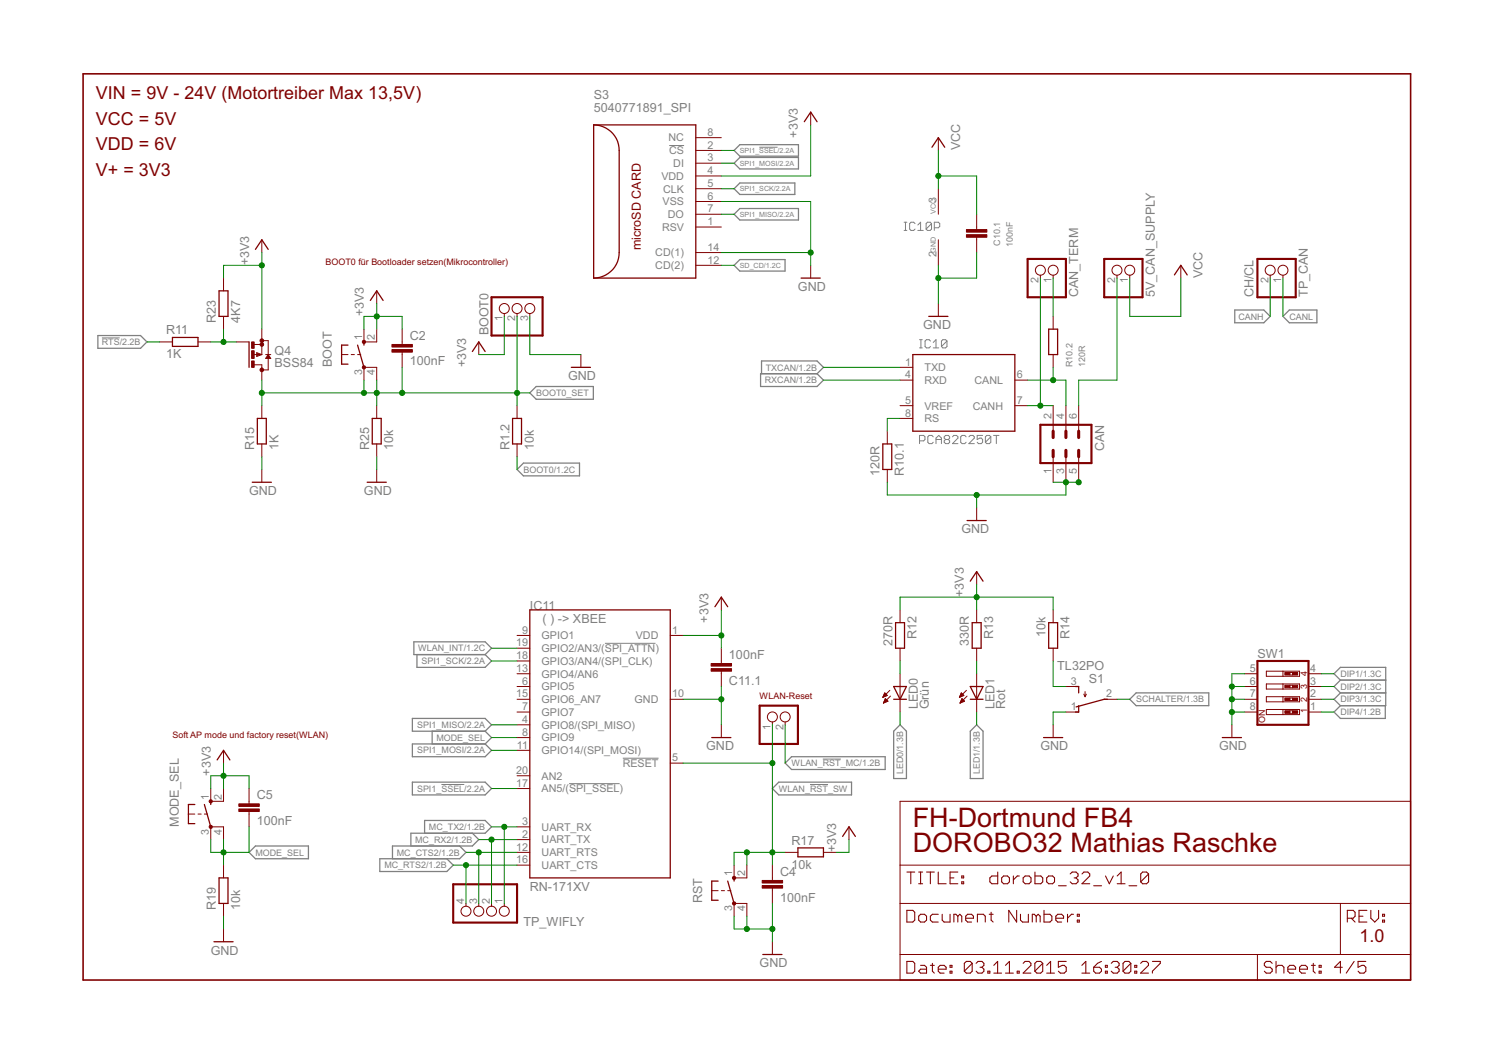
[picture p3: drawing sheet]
<svg xmlns="http://www.w3.org/2000/svg" width="297mm" height="210mm" viewBox="0 0 297 210" stroke-linecap="round" stroke-linejoin="round" font-family="sans-serif">
<g fill="none" stroke="#808080" stroke-width=".2">
<path d="M133.1 29h3M151.1 29.3h3.6M179.9 45.8h.5M179.9 44.2h.5M180.1 44.2v1.6M182.1 44.5l-.3-.3h-.5l-.3 .3v1.1l.3 .2h.5l.3-.2M182.6 45.8h1.1M182.6 44.8l.6-.6v1.6M185.3 44.5v1.1l-.2 .2h-.6l-.2-.2M185.3 44.5l-.2-.3h-.6l-.2 .3v1.1M185.3 44.5l-1 1.1M185.9 45.3h.8l.3-.3v-.5l-.3-.3h-.8v1.6"/>
<path d="M20.3 67.2h3.5M182.9 69.2h.6M182.9 67.6h.6M183.2 67.6v1.6M185.1 67.9l-.3-.3h-.5l-.3 .3v1l.3 .3h.5l.3-.3M185.7 69.2h1.1M185.7 68.1l.5-.5v1.6M188.4 67.9v1l-.3 .3h-.5l-.3-.3M188.4 67.9l-.3-.3h-.5l-.3 .3v1M188.4 67.9l-1.1 1M182.9 87.7h.9l.2-.3v-.5l-.2-.3h-.9v1.7M185.7 86.9l-.3-.3h-.6l-.2 .3v1.1l.2 .3h.6l.3-.3"/>
<path d="M186.2 88.3v-1.1l.6-.6 .5 .6v1.1M186.2 87.4h1.1M188.1 87.4l-.2-.2v-.3l.2-.3h.6l.2 .3v.3l-.2 .2M188.1 87.4l-.2 .3v.3l.2 .3h.6l.2-.3v-.3l-.2-.3M188.1 87.4h.6M189.5 86.9l.3-.3h.5l.3 .3v.3l-1.1 1.1h1.1M192.2 86.9l-.3-.3h-.5l-.3 .3v1.1l.3 .3h.5l.3-.3M192.8 86.9l.2-.3h.6l.2 .3v.3l-1 1.1h1M195.5 86.6h-1.1v.8l.5-.2h.3l.3 .2v.6l-.3 .3h-.5l-.3-.3M197.1 86.9l-.3-.3h-.5l-.3 .3v1.1M197.1 86.9v1.1l-.3 .3h-.5l-.3-.3M197.1 86.9l-1.1 1.1"/>
<path d="M197.7 86.6h1.1M198.2 86.6v1.7M120.4 128h10M87.8 156.1h4.6M113.2 155.9h10.1M123.9 150.9h7.1M161.2 156.1h3.5M163.7 151h3.6"/>
</g>
<g fill="none" stroke="#808080" stroke-width=".25">
<path d="M146 29.9l1.2-1.1h11.7v2.3h-11.7zM146 32.5l1.2-1.2h11.7v2.3h-11.7zM146 37.5l1.2-1.1h10.9v2.3h-10.9zM146 52.8l1.2-1.2h9v2.3h-9zM146 42.6l1.2-1.1h11.7v2.3h-11.7zM19.5 66.8h8.5l1.2 1.2-1.2 1.3h-8.5zM106.7 76.9h11.3v2.5h-11.3l-1.3-1.2zM151.3 74.4h11.3l1.2 1.2-1.2 1.3h-11.3zM151.5 74.4v-2.6h11.1l1.2 1.3-1.2 1.3M245.7 61.7h5.7l1.3 1.2-1.3 1.3h-5.7zM255.2 62.9l1.3-1.2h5.5v2.5h-5.5zM102.9 93.4l1.2-1.3h11.2v2.6h-11.2z"/>
<path d="M82.3 127.7h14.2l1.3 1.3-1.3 1.2h-14.2zM83 130.2v2.6h13.5l1.3-1.3-1.3-1.3M226 137.9h14.5v2.5h-14.5l-1.2-1.3zM266.7 135.3l-1.3 1.3 1.3 1.3M266.7 135.3h9M266.7 137.9h9M266.7 135.3l-1.3-1.3 1.3-1.2h9v7.6h-9M266.7 137.9l-1.3 1.2 1.3 1.3M82 142.9h14.5l1.3 1.3-1.3 1.3h-14.5zM82 148h14.5l1.3 1.3-1.3 1.3h-14.5zM82 155.6h14.5l1.3 1.3-1.3 1.3h-14.5zM86 145.5v2.5"/>
<path d="M96.5 145.5l1.3 1.2-1.3 1.3M153.7 156.9l1.2-1.3h14.5v2.6h-14.5zM157.5 150.6h18.6v2.5h-18.6l-1.3-1.3zM179.1 144.2l1.2 1.3v9.4h-2.5v-9.4zM193 145.5l1.3-1.3 1.3 1.3v9.4h-2.6zM266.7 140.4l-1.3 1.3 1.3 1.2h8.9v-2.5M50.8 168.3h10.6v2.6h-10.6l-1.2-1.3zM84.5 165.8v-2.6h12l1.3 1.3-1.3 1.3h-14.8v2.5M91.4 168.3l1.3 1.3-1.3 1.3h-15.8v2.5h13.3l1.3-1.3-1.3-1.2M94 165.8l1.2 1.2-1.2 1.3h-15.9v2.6"/>
</g>
<path d="M16.5 14.7h264.1v180.3h-264.1z" fill="none" stroke="#800000" stroke-width=".32"/>
<g fill="none" stroke="#800000" stroke-width=".2">
<path d="M138.4 27.4h5.1M138.4 29.9h5.1M138.4 32.5h5.1M138.4 35h5.1M138.4 37.5h5.1M161.3 22.3v2.5M186.7 27.4v2.5M186.7 37.5v5.1M44.5 55.3v2.6M52.1 47.7v2.5M75 57.9v2.5M138.4 40.1h5.1"/>
<path d="M138.4 42.6h5.1M138.4 45.2h5.1M138.4 50.2h5.1M138.4 52.8h5.1M161.3 52.8v2.5M186.7 47.7v5.1M194.3 42.6v3.1M194.3 47.2v3M207 54.8v.5M209.5 54.8v.5M222.2 54.8v.5M224.8 54.8v.5"/>
<path d="M234.9 52.8v2.5M252.7 54.8v.5M255.2 54.8v.5M31.8 68h2.5M39.4 68h2.5M44.5 62.9v2.6M47 68h2.6M50.6 72.6h1.5v3M50.6 70.5h1.5M50.6 68.5h1.5M51.1 70.2l1 .3-1 .4zM52.1 65.5v5"/>
<path d="M52.1 67.8h1.3v5.8h-1.3M52.9 70.5h1M53.4 70.5l.5 .8h-1zM68 70.5h1.2M69.9 70.5h.6M71.1 70.5h.7M72.4 75.6v-2.5h2.6v2.5M72.4 65.5v2.5h2.6v-2.5M80 65.5v3M80 70v3.1M95.2 68v2.5M100.3 62.4v.5"/>
<path d="M102.9 62.4v.5M105.4 62.4v.5M115.6 70.5v2.6M179.1 75.6h2.5M179.1 73.1h2.5M186.7 60.4v2.5M201.9 75.6h2.5M209.5 62.9v2.6M209.5 70.5v2.6M52.1 80.7v2.5M52.1 88.3v2.6M52.1 93.4v2.5"/>
<path d="M75 80.7v2.5M75 88.3v2.6M75 93.4v2.5M102.9 80.7v2.5M102.9 88.3v2.6M176.5 85.8v2.5M176.5 93.4v2.5M179.1 80.7h2.5M179.1 83.2h2.5M201.9 80.7h2.5M209.5 80.7v5.1M209.5 90.9v5"/>
<path d="M212.1 80.7v5.1M212.1 90.9v5M214.6 80.7v5.1M214.6 90.9v5M143.5 118.8v2.5M194.3 101v2.6M194.3 113.7v2.6M102.9 134h2.5M102.9 136.6h2.5M102.9 139.1h2.5M102.9 126.4h2.5M102.9 131.5h2.5"/>
<path d="M102.9 129h2.5M133.3 139.1h2.6M133.3 126.4h2.6M143.5 129v3M143.5 133.5v3.1M175.7 138.7h.1M175.7 138.5h.4M175.8 138.4h.6M175.8 139.9h.1M175.8 139.7h.3M175.8 138.3h.7M175.9 139.6h.5"/>
<path d="M175.9 138.2h.4M175.9 139.5h.7M175.9 138h.3M176 139.4h.5M176 137.9h.1M176 137.9l.5 .5-.9 .3zM176 139.3h.4M176.1 139.1h.2M176.1 139h.1M176.1 139l-.3 .9M176.1 139l.6 .5-.9 .4M177 137.4l-1.4 1.3"/>
<path d="M177.2 138.5l-1.4 1.4M179.1 121.3v2.6M179.1 129v2.5M179.1 134v7.7M190.9 138.7h.2M191 138.5h.3M191 138.4h.6M191 139.9h.1M191.1 139.7h.2M191.1 138.3h.6M191.1 139.6h.5M191.1 138.2h.5"/>
<path d="M191.2 138h.3M191.2 139.5h.7M191.2 139.4h.6M191.2 137.9h.1M191.3 139.3h.3M191.3 137.9l.5 .5-.9 .3zM191.3 139.1h.2M191.4 139h.1M191.4 139l-.4 .9M191.4 139l.5 .5M191.9 139.5l-.9 .4M192.3 137.4l-1.4 1.3"/>
<path d="M192.4 138.5l-1.4 1.4M194.3 121.3v2.6M194.3 129v2.5M194.3 134v7.7M209.5 121.3v2.6M209.5 129v2.5M212.1 136.6h2.5M215.6 138.1l.3 .5M215.9 137.6v1M216.1 138.1l-.2 .5M219.7 139.1h2.5M247.6 134h2.6"/>
<path d="M247.6 136.6h2.6M247.6 139.1h2.6M251.9 133.5h6.7v1.1h-6.7zM251.9 136.1h6.7v1h-6.7zM251.9 138.6h6.7v1h-6.7zM255.2 133.5v1.1M255.2 136.1v1M255.2 138.6v1M256.6 133.8h.6M256.6 134.3h.6M256.6 136.3h.6M256.6 136.8h.6"/>
<path d="M256.6 138.9h.6M256.6 139.4h.6M260.3 134h2.6M260.3 136.6h2.6M260.3 139.1h2.6M41.9 156.9v2.5h2.6v-2.5M44.5 149.3v2.5M49.6 156.9v3M102.9 141.7h2.5M102.9 144.2h2.5M102.9 146.7h2.5M102.9 149.3h2.5"/>
<path d="M102.9 156.9h2.5M102.9 154.3h2.5M133.3 151.8h2.6M143.5 144.2v2.5M153.7 143.6v.6M156.2 143.6v.6M179.1 159.4h101.5v35.6h-101.5zM209.5 144.2v2.5M212.1 141.7h2.5M245.1 144.2v2.5M247.6 141.7h2.6M251.9 141.2h6.7v1h-6.7z"/>
<path d="M255.2 141.2v1M256.6 141.4h.6M256.6 141.9h.6M260.3 141.7h2.6M37.5 162h1.3M39.4 162h.6M40.7 162h.6M41.9 167v-2.5h2.6v2.5M44.5 172.1v2.6M44.5 179.7v2.6M49.6 161.5v3M92.7 179.7v.6"/>
<path d="M95.2 179.7v.6M97.8 179.7v.6M100.3 179.7v.6M102.9 172.1h2.5M102.9 164.5h2.5M102.9 167h2.5M102.9 169.6h2.5M141.6 177.2h1.3M143.5 177.2h.6M144.8 177.2h.6M146 172.1v2.6h2.6v-2.6M153.7 172.1v3.1"/>
<path d="M153.7 176.7v3M156.2 169.6h2.5M163.8 169.6h2.6M168.9 164.5v2.5M179.1 179.7h101.5M179.1 172.1h101.5M266.7 179.7v10.2M44.5 184.8v2.6M146 182.3v-2.6h2.6v2.6M153.7 187.4v2.5M179.1 189.9h101.5M250.2 189.9v5.1"/>
<circle cx="207" cy="53.8" r=".99"/>
<circle cx="209.5" cy="53.8" r=".99"/>
<circle cx="222.2" cy="53.8" r=".99"/>
<circle cx="224.8" cy="53.8" r=".99"/>
<circle cx="252.7" cy="53.8" r=".99"/>
<circle cx="255.2" cy="53.8" r=".99"/>
<circle cx="100.3" cy="61.4" r=".99"/>
<circle cx="102.9" cy="61.4" r=".99"/>
<circle cx="105.4" cy="61.4" r=".99"/>
<circle cx="153.7" cy="142.6" r=".99"/>
<circle cx="156.2" cy="142.6" r=".99"/>
<circle cx="92.7" cy="181.3" r=".99"/>
<circle cx="95.2" cy="181.3" r=".99"/>
<circle cx="97.8" cy="181.3" r=".99"/>
<circle cx="100.3" cy="181.3" r=".99"/>
</g>
<g fill="none" stroke="#800000" stroke-width=".21">
<path d="M180.4 173.5h1.6M181.2 173.5v2.3M182.8 173.5h.8M182.8 175.8h.8M183.2 173.5v2.3M184.3 173.5h1.6M185.1 173.5v2.3M186.7 173.5v2.3h1.5M189 174.7h.8M190.6 173.5h-1.6v2.3h1.6M191.3 175.5h.4v.3h-.4zM191.3 174.3h.4v.4h-.4z"/>
<path d="M198.5 173.5v2.3h-1.2l-.4-.3v-.8l.4-.4h1.2M199.3 174.7l.4-.4h.7l.4 .4v.8l-.4 .3h-.7l-.4-.3zM201.6 174.3v1.5M202.8 174.3h-.4l-.8 .8M203.6 174.7l.4-.4h.7l.4 .4v.8l-.4 .3h-.7l-.4-.3zM205.9 173.5v2.3h1.2l.4-.3v-.8l-.4-.4h-1.2M208.2 174.7l.4-.4h.8l.4 .4v.8l-.4 .3h-.8l-.4-.3zM210.6 176.2h1.5M212.9 173.9l.4-.4h.8l.4 .4v.4l-.4 .4M213.7 174.7h.4M214.1 174.7l.4 .4v.4l-.4 .3h-.8l-.4-.3M215.3 173.9l.3-.4h.8l.4 .4v.4l-1.5 1.5h1.5"/>
<path d="M217.6 176.2h1.6M219.9 174.3l.8 1.5 .8-1.5M222.3 175.8h1.5M222.3 174.3l.8-.8v2.3M224.6 176.2h1.6M228.5 173.9v1.6l-.4 .3h-.8l-.4-.3M228.5 173.9l-.4-.4h-.8l-.4 .4v1.6M228.5 173.9l-1.6 1.6M180.4 181.1h1.2l.4 .4v1.6l-.4 .4h-1.2zM180.4 191.3h1.2l.4 .4v1.5l-.4 .4h-1.2zM182.8 182.3l.4-.4h.7l.4 .4v.8l-.4 .4h-.7l-.4-.4zM183.2 192.1h.7l.4 .3v1.2h-1.1l-.4-.4 .4-.4h1.1"/>
<path d="M185.1 192.1h.8M185.5 191.7v1.5l.4 .4M186.7 192.8h1.5v-.4l-.4-.3h-.8l-.3 .3v.8l.3 .4h.8M186.7 181.9h-1.2l-.4 .4v.8l.4 .4h1.2M187.5 181.9v1.2l.3 .4h1.2v-1.6M189 193.2h.4v.4h-.4zM189 192.1h.4v.3h-.4zM190.6 182.3l-.4-.4h-.4v1.6M190.6 182.3l.4-.4 .3 .4v1.2M190.6 182.3v1.2M192.1 182.7h1.6v-.4l-.4-.4h-.8l-.4 .4v.8l.4 .4h.8M193.4 191.7v1.5l-.4 .4h-.7l-.4-.4"/>
<path d="M193.4 191.7l-.4-.4h-.7l-.4 .4v1.5M193.4 191.7l-1.5 1.5M194.2 191.7l.4-.4h.8l.3 .4v.4l-.3 .3M194.5 183.5v-1.6h1.1l.4 .4v1.2M195 192.4h.4M195.4 192.4l.3 .4v.4l-.3 .4h-.8l-.4-.4M196.5 193.2h.4v.4h-.4zM196.8 181.9h.8M197.2 181.5v1.6l.4 .4M197.7 193.6h1.6M197.7 192.1l.8-.8v2.3M200 193.6h1.6"/>
<path d="M200 192.1l.8-.8v2.3M202.3 181.1v2.4l-1.6-2.4v2.4M202.4 193.2h.4v.4h-.4zM203 181.9v1.2l.4 .4h1.2v-1.6M203.6 191.7l.3-.4h.8l.4 .4v.4l-1.5 1.5h1.5M206.2 182.3l-.4-.4h-.4v1.6M206.2 182.3v1.2M206.2 182.3l.3-.4 .4 .4v1.2M207.5 191.7v1.5l-.4 .4h-.8l-.4-.4M207.5 191.7l-.4-.4h-.8l-.4 .4v1.5M207.5 191.7l-1.6 1.5M207.7 181.1v2.4h1.2l.4-.4v-.8l-.4-.4h-1.2"/>
<path d="M208.2 193.6h1.6M208.2 192.1l.8-.8v2.3M210.1 182.7h1.5v-.4l-.4-.4h-.8l-.3 .4v.8l.3 .4h.8M212.1 191.3h-1.5v1.1l.7-.3h.4l.4 .3v.8l-.4 .4h-.7l-.4-.4M212.4 181.9v1.6M213.6 181.9h-.4l-.8 .8M214.3 183.1h.4v.4h-.4zM214.3 181.9h.4v.4h-.4zM215.2 193.6h1.6M215.2 192.1l.8-.8v2.3M217.6 192.4h1.2l.3 .4v.4l-.3 .4h-.8l-.4-.4zM219.1 191.3l-.7 .4-.8 .7"/>
<path d="M219.9 193.2h.4v.4h-.4zM219.9 192.1h.4v.3h-.4zM221.1 191.7l.4-.4h.8l.4 .4v.4l-.4 .3M221.9 192.4h.4M222.3 192.4l.4 .4v.4l-.4 .4h-.8l-.4-.4M225 191.7v1.5l-.4 .4h-.8l-.4-.4M225 191.7l-.4-.4h-.8l-.4 .4v1.5M225 191.7l-1.6 1.5M225.8 193.2h.4v.4h-.4zM225.8 192.1h.4v.3h-.4zM226.9 191.7l.4-.4h.8l.4 .4v.4l-1.6 1.5h1.6M229.3 191.3h1.5v.4l-1.5 1.5v.4"/>
<path d="M253.1 191.7l-.4-.4h-.8l-.4 .4v.4l.4 .3h.8l.4 .4v.4l-.4 .4h-.8l-.4-.4M253.9 192.4l.4-.3h.8l.3 .3v1.2M253.9 191.3v2.3M256.2 192.8h1.6v-.4l-.4-.3h-.8l-.4 .3v.8l.4 .4h.8M258.6 192.8h1.5v-.4l-.4-.3h-.7l-.4 .3v.8l.4 .4h.7M260.9 192.1h.8M261.3 191.7v1.5l.4 .4M262.4 193.2h.4v.4h-.4zM262.4 192.1h.4v.3h-.4zM267.1 192.4h-1.6l1.2-1.1v2.3M268.1 182.7h1.1l.4-.4v-.8l-.4-.4h-1.1v2.4M268.8 182.7l.8 .8"/>
<path d="M269.4 191.3l-1.6 2.3M270.4 182.3h.8M271.7 191.3h-1.5v1.1l.8-.3h.4l.3 .3v.8l-.3 .4h-.8l-.4-.4M271.9 181.1h-1.5v2.4h1.5M272.7 181.1v1.6l.8 .8 .8-.8v-1.6M275.1 183.1h.4v.4h-.4zM275.1 181.9h.4v.4h-.4z"/>
</g>
<path d="M97.8 59.1h10.1v7.7h-10.1zM204.4 51.5h7.7v7.6h-7.7zM219.7 51.5h7.6v7.6h-7.6zM250.2 51.5h7.6v7.6h-7.6zM207 84.5h10.1v7.6h-10.1zM250.2 131.5h10.1v12.7h-10.1zM151.1 140.4h7.6v7.6h-7.6zM90.2 175.9h12.7v7.7h-12.7z" fill="none" stroke="#800000" stroke-width=".42"/>
<path d="M209.5 85.8v1.3M209.5 89.6v1.3M212.1 85.8v1.3M212.1 89.6v1.3M214.6 85.8v1.3M214.6 89.6v1.3" fill="none" stroke="#800000" stroke-width=".61"/>
<g fill="none" stroke="#800000" stroke-width=".25">
<path d="M118.1 24.8a5.1 5.1 0 0 1 5.1 5.1v20.3a5.1 5.1 0 0 1-5.1 5.1M118.1 24.8h20.3v30.5h-20.3M118.1 24.8v30.5M160 24.2l1.3-1.9 1.3 1.9M185.4 29.3l1.3-1.9 1.3 1.9M43.6 57.9h1.8v5h-1.8zM50.8 49.6l1.3-1.9 1.3 1.9M73.7 59.8l1.3-1.9 1.2 1.9M159.4 55.3h3.8M233.7 54.7l1.2-1.9 1.3 1.9M34.3 67.1h5.1v1.8h-5.1zM49.6 68v5.1"/>
<path d="M51.6 70.5l-.4-.1v.3l.5-.2M53.4 70.8l.2 .4h-.5zM69.2 68.7h-1.2v3.8h1.2M71.1 68.7l1.3 4.4M72.4 68v.7M94 69.9l1.2-1.9 1.3 1.9M113.7 73.1h3.8M181.6 70.5h20.3v15.3h-20.3zM184.8 62.9h3.8M208.6 65.5h1.8v5h-1.8zM50.2 95.9h3.8M51.2 83.2h1.8v5.1h-1.8z"/>
<path d="M73 95.9h3.9M74.1 83.2h1.7v5.1h-1.7zM102 83.2h1.8v5.1h-1.8zM175.6 88.3h1.8v5.1h-1.8zM192.4 103.6h3.8M193 115.6l1.3-1.9 1.3 1.9M105.4 121.3h27.9v53.4h-27.9zM142.2 120.7l1.3-1.9 1.3 1.9M177.8 136.6h2.5l-1.2 2.5zM177.8 139.1h2.5M178.2 123.9h1.8v5.1h-1.8zM193 139.1h2.6"/>
<path d="M193 136.6h2.6l-1.3 2.5zM193.4 123.9h1.8v5.1h-1.8zM208.6 123.9h1.8v5.1h-1.8zM214 136.6h.6v1.3M220.3 139.1h-.6l-5.6 1.6M41.9 159.4v.7M43.2 151.2l1.3-1.9 1.2 1.9M141.6 146.7h3.8M207.6 146.7h3.8M214.6 140.4v1.3h-.6M243.2 146.7h3.8M38.8 160.1h-1.3v3.8h1.3"/>
<path d="M40.7 160.1l1.2 4.4M43.6 174.7h1.8v5h-1.8zM142.9 175.3h-1.3v3.8h1.3M144.8 175.3l1.2 4.4M146 174.7v.6M158.7 168.7h5.1v1.8h-5.1zM167.6 166.4l1.3-1.9 1.3 1.9M42.6 187.4h3.8M151.8 189.9h3.8"/>
</g>
<g fill="#800000" stroke="#800000" stroke-width=".2">
<path d="M192.3 46.7h4v.5h-4z"/>
<path d="M192.3 45.7h4v.5h-4z"/>
<path d="M255.6 133.8h1v.5h-1z"/>
<path d="M257.2 133.8h1v.5h-1z"/>
<path d="M255.6 136.3h1v.5h-1z"/>
<path d="M257.2 136.3h1v.5h-1z"/>
<path d="M255.6 138.9h1v.5h-1z"/>
<path d="M257.2 138.9h1v.5h-1z"/>
<path d="M255.6 141.4h1v.5h-1z"/>
<path d="M257.2 141.4h1v.5h-1z"/>
<path d="M141.5 132h4v.5h-4z"/>
<path d="M141.5 133h4v.5h-4z"/>
<path d="M151.6 176.2h4.1v.5h-4.1z"/>
<path d="M151.6 175.2h4.1v.5h-4.1z"/>
<path d="M47.5 161h4.1v.5h-4.1z"/>
<path d="M47.5 159.9h4.1v.5h-4.1z"/>
<path d="M50.1 71.8h.5v1.3h-.5z"/>
<path d="M50.1 68h.5v1.3h-.5z"/>
<path d="M50.1 69.8h.5v1.5h-.5z"/>
<path d="M78 69.6h4v.5h-4z"/>
<path d="M78 68.5h4v.5h-4z"/>
</g>
<g fill="#800000" stroke="#800000" stroke-width=".2">
<path d="M72.2 67.8h.4v.5h-.4l-.1-.3z" fill-rule="evenodd"/>
<circle cx="146" cy="179.8" r=".33"/>
<circle cx="146" cy="174.7" r=".33"/>
<circle cx="41.9" cy="164.5" r=".33"/>
<circle cx="41.9" cy="159.4" r=".33"/>
<circle cx="52.1" cy="67.8" r=".36"/>
<circle cx="52.1" cy="68.5" r=".36"/>
<circle cx="52.1" cy="73.6" r=".36"/>
<circle cx="72.4" cy="73.1" r=".33"/>
</g>
<g fill="none" stroke="#008000" stroke-width=".2">
<path d="M143.5 29.9h2.5M143.5 32.5h2.5M143.5 37.5h2.5M161.3 24.8v10.2h-17.8M186.7 29.9v7.6M186.7 35h7.6v7.6M52.1 52.8h-7.6v2.5M52.1 50.2v15.3M143.5 40.1h17.8v12.7M143.5 50.2h17.8M143.5 52.8h2.5M143.5 42.6h2.5"/>
<path d="M186.7 52.8v7.6M194.3 50.2v5.1h-7.6M207 55.3v25.4M209.5 55.3v7.6M222.2 55.3v20.3h-7.6v5.1M224.8 55.3v7.6h10.1v-7.6M252.7 55.3v7.6M255.2 55.3v7.6M29.2 68h2.6M41.9 68h5.1M44.5 65.5v2.5M52.1 75.6v5.1"/>
<path d="M52.1 78.2h53.3M72.4 65.5v-2.6h7.6v2.6M72.4 75.6v2.6M75 60.4v5.1M75 75.6v5.1M80 73.1v5.1M100.3 62.9v7.6h-5.1M102.9 62.9v17.8M105.4 62.9v7.6h10.2M163.8 73.1h15.3M163.8 75.6h15.3M204.4 75.6h7.7v5.1"/>
<path d="M209.5 73.1v2.5M52.1 90.9v2.5M75 90.9v2.5M102.9 90.9v2.5M176.5 95.9v2.6h35.6v-2.6M179.1 83.2h-2.6v2.6M194.3 98.5v2.5M204.4 80.7h5.1M209.5 95.9h5.1M194.3 116.3v5M97.8 129h5.1M97.8 131.5h5.1"/>
<path d="M135.9 139.1h7.6M135.9 126.4h7.6M143.5 121.3v7.7M143.5 136.6v7.6M179.1 121.3v-2.5h30.4v2.5M179.1 131.5v2.5M194.3 131.5v2.5M209.5 131.5v5.1h2.6M222.2 139.1h2.6M245.1 136.6h2.5M245.1 139.1h2.5M247.6 134h-2.5v10.2"/>
<path d="M262.9 134h2.5M262.9 136.6h2.5M262.9 139.1h2.5M41.9 156.9v-2.6h7.7v2.6M44.5 151.8v5.1M97.8 146.7h5.1M97.8 156.9h5.1M97.8 149.3h5.1M97.8 144.2h5.1M135.9 151.8h17.8M153.7 144.2v27.9M156.2 144.2v7.6"/>
<path d="M179.1 141.7v2.5M194.3 141.7v2.5M212.1 141.7h-2.6v2.5M245.1 141.7h2.5M262.9 141.7h2.5M44.5 167v5.1M49.6 164.5v5.1h-7.7v-2.6M90.2 172.1h12.7M92.7 169.6h10.2M92.7 172.1v7.6M95.2 167h7.7M95.2 169.6v10.1"/>
<path d="M97.8 164.5h5.1M97.8 167v12.7M100.3 164.5v15.2M148.6 169.6v2.5M153.7 179.7v7.7M156.2 169.6h-10.2v2.5M168.9 167v2.6h-2.5M44.5 182.3v2.5M146 182.3v2.5h7.7M148.6 182.3v2.5"/>
</g>
<g fill="#008000" stroke="#008000" stroke-width=".2">
<circle cx="186.7" cy="35" r=".51"/>
<circle cx="186.7" cy="55.3" r=".51"/>
<circle cx="212.1" cy="95.9" r=".51"/>
<circle cx="214.6" cy="95.9" r=".51"/>
<circle cx="194.3" cy="98.5" r=".51"/>
<circle cx="245.1" cy="141.7" r=".51"/>
<circle cx="245.1" cy="136.6" r=".51"/>
<circle cx="245.1" cy="139.1" r=".51"/>
<circle cx="143.5" cy="139.1" r=".51"/>
<circle cx="148.6" cy="184.8" r=".51"/>
<circle cx="153.7" cy="184.8" r=".51"/>
<circle cx="161.3" cy="50.2" r=".51"/>
<circle cx="207" cy="80.7" r=".51"/>
<circle cx="209.5" cy="75.6" r=".51"/>
<circle cx="194.3" cy="118.8" r=".51"/>
<circle cx="143.5" cy="126.4" r=".51"/>
<circle cx="44.5" cy="154.3" r=".51"/>
<circle cx="52.1" cy="52.8" r=".51"/>
<circle cx="75" cy="62.9" r=".51"/>
<circle cx="100.3" cy="164.5" r=".51"/>
<circle cx="97.8" cy="167" r=".51"/>
<circle cx="95.2" cy="169.6" r=".51"/>
<circle cx="92.7" cy="172.1" r=".51"/>
<circle cx="44.5" cy="169.6" r=".51"/>
<circle cx="44.5" cy="68" r=".51"/>
<circle cx="75" cy="78.2" r=".51"/>
<circle cx="72.4" cy="78.2" r=".51"/>
<circle cx="80" cy="78.2" r=".51"/>
<circle cx="52.1" cy="78.2" r=".51"/>
<circle cx="102.9" cy="78.2" r=".51"/>
<circle cx="148.6" cy="169.6" r=".51"/>
<circle cx="153.7" cy="169.6" r=".51"/>
<circle cx="153.7" cy="151.8" r=".51"/>
</g>
<g font-size="6" fill="#800000">
<text x="181.6" y="164.5">FH-Dortmund FB4</text>
<text x="181.6" y="169.6">DOROBO32 Mathias Raschke</text>
</g>
<g font-size="4" fill="#800000">
<text x="19.1" y="19.8">VIN = 9V - 24V (Motortreiber Max 13,5V)</text>
<text x="19.1" y="24.9">VCC = 5V</text>
<text x="19.1" y="29.9">VDD = 6V</text>
<text x="19.1" y="35">V+ = 3V3</text>
<text x="270.5" y="187.4">1.0</text>
</g>
<g font-size="2.8" fill="#808080">
<text x="118.1" y="22.3">5040771891_SPI</text>
<text x="118.1" y="19.8">S3</text>
<text x="158.7" y="27.4" transform="rotate(-90 158.7 27.4)">+3V3</text>
<text x="191" y="29.9" transform="rotate(-90 191 29.9)">VCC</text>
<text x="49.5" y="52.8" transform="rotate(-90 49.5 52.8)">+3V3</text>
<text x="158.7" y="57.9">GND</text>
<text x="214.5" y="59.1" transform="rotate(-90 214.5 59.1)">CAN_TERM</text>
<text x="229.7" y="59.1" transform="rotate(-90 229.7 59.1)">5V_CAN_SUPPLY</text>
<text x="239.3" y="55.3" transform="rotate(-90 239.3 55.3)">VCC</text>
<text x="249.4" y="59.1" transform="rotate(-90 249.4 59.1)">CH/CL</text>
<text x="260.2" y="59.1" transform="rotate(-90 260.2 59.1)">TP_CAN</text>
<text x="43" y="64.2" transform="rotate(-90 43 64.2)">R23</text>
<text x="47.8" y="64.2" transform="rotate(-90 47.8 64.2)">4K7</text>
<text x="72.4" y="62.9" transform="rotate(-90 72.4 62.9)">+3V3</text>
<text x="183.7" y="65.5">GND</text>
<text x="33" y="71.3">1K</text>
<text x="33" y="66.5">R11</text>
<text x="54.6" y="70.6">Q4</text>
<text x="81.5" y="67.6">C2</text>
<text x="97.2" y="66.7" transform="rotate(-90 97.2 66.7)">BOOT0</text>
<text x="54.6" y="73.1">BSS84</text>
<text x="66.1" y="73.1" transform="rotate(-90 66.1 73.1)">BOOT</text>
<text x="81.5" y="72.7">100nF</text>
<text x="92.7" y="73.1" transform="rotate(-90 92.7 73.1)">+3V3</text>
<text x="113" y="75.6">GND</text>
<text x="50.6" y="89.6" transform="rotate(-90 50.6 89.6)">R15</text>
<text x="55.4" y="89.6" transform="rotate(-90 55.4 89.6)">1K</text>
<text x="73.4" y="89.6" transform="rotate(-90 73.4 89.6)">R25</text>
<text x="78.2" y="89.6" transform="rotate(-90 78.2 89.6)">10k</text>
<text x="101.4" y="89.6" transform="rotate(-90 101.4 89.6)">R1.2</text>
<text x="106.2" y="89.6" transform="rotate(-90 106.2 89.6)">10k</text>
<text x="219.7" y="89.8" transform="rotate(-90 219.7 89.8)">CAN</text>
<text x="175" y="94.7" transform="rotate(-90 175 94.7)">120R</text>
<text x="179.8" y="94.7" transform="rotate(-90 179.8 94.7)">R10.1</text>
<text x="49.5" y="98.5">GND</text>
<text x="72.4" y="98.5">GND</text>
<text x="191.3" y="106.1">GND</text>
<text x="191.8" y="118.8" transform="rotate(-90 191.8 118.8)">+3V3</text>
<text x="105.4" y="121.3">IC11</text>
<text x="108" y="123.9">( ) -&gt; XBEE</text>
<text x="141" y="123.9" transform="rotate(-90 141 123.9)">+3V3</text>
<text x="145" y="131.1">100nF</text>
<text x="177.5" y="128.6" transform="rotate(-90 177.5 128.6)">270R</text>
<text x="182.3" y="127.2" transform="rotate(-90 182.3 127.2)">R12</text>
<text x="192.8" y="128.6" transform="rotate(-90 192.8 128.6)">330R</text>
<text x="197.6" y="127.2" transform="rotate(-90 197.6 127.2)">R13</text>
<text x="208" y="126.7" transform="rotate(-90 208 126.7)">10k</text>
<text x="212.8" y="127.2" transform="rotate(-90 212.8 127.2)">R14</text>
<text x="250.2" y="130.9">SW1</text>
<text x="145" y="136.2">C11.1</text>
<text x="210.3" y="133.3">TL32PO</text>
<text x="216.6" y="135.8">S1</text>
<text x="182.6" y="141.2" transform="rotate(-90 182.6 141.2)">LED0</text>
<text x="184.8" y="141.2" transform="rotate(-90 184.8 141.2)">Grün</text>
<text x="197.9" y="141.2" transform="rotate(-90 197.9 141.2)">LED1</text>
<text x="200" y="141.2" transform="rotate(-90 200 141.2)">Rot</text>
<text x="140.5" y="149.3">GND</text>
<text x="207" y="149.3">GND</text>
<text x="242.6" y="149.3">GND</text>
<text x="41.9" y="154.4" transform="rotate(-90 41.9 154.4)">+3V3</text>
<text x="51.1" y="159.1">C5</text>
<text x="35.6" y="164.5" transform="rotate(-90 35.6 164.5)">MODE_SEL</text>
<text x="51.1" y="164.1">100nF</text>
<text x="157.5" y="172.9">10k</text>
<text x="157.5" y="168.1">R17</text>
<text x="166.4" y="169.6" transform="rotate(-90 166.4 169.6)">+3V3</text>
<text x="105.4" y="177.2">RN-171XV</text>
<text x="139.7" y="179.8" transform="rotate(-90 139.7 179.8)">RST</text>
<text x="155.2" y="179.4">100nF</text>
<text x="155.2" y="174.3">C4</text>
<text x="43" y="181" transform="rotate(-90 43 181)">R19</text>
<text x="47.8" y="181" transform="rotate(-90 47.8 181)">10k</text>
<text x="104.1" y="184.2">TP_WIFLY</text>
<text x="41.9" y="189.9">GND</text>
<text x="151.1" y="192.4">GND</text>
</g>
<text font-size="2.8" fill="#800000" x="127.5" y="49.8" transform="rotate(-90 127.5 49.8)">microSD CARD</text>
<g font-size="2.4" fill="#808080">
<text x="133" y="28.2">NC</text>
<text x="140.8" y="27">8</text>
<text x="140.8" y="29.6">2</text>
<text x="131.6" y="35.8">VDD</text>
<text x="133.1" y="30.7">CS</text>
<text x="134" y="33.2">DI</text>
<text x="140.8" y="32.1">3</text>
<text x="140.8" y="34.7">4</text>
<text x="131.8" y="40.8">VSS</text>
<text x="131.9" y="38.3">CLK</text>
<text x="140.8" y="37.2">5</text>
<text x="140.8" y="39.7">6</text>
<text x="186.3" y="40.3" transform="rotate(-90 186.3 40.3)">3</text>
<text x="131.7" y="45.9">RSV</text>
<text x="132.9" y="43.4">DO</text>
<text x="140.8" y="42.3">7</text>
<text x="140.8" y="44.8">1</text>
<text x="130.4" y="51">CD(1)</text>
<text x="130.4" y="53.5">CD(2)</text>
<text x="140.8" y="49.9">14</text>
<text x="140.8" y="52.4">12</text>
<text x="186.3" y="51.2" transform="rotate(-90 186.3 51.2)">2</text>
<text x="206.6" y="56.3" transform="rotate(-90 206.6 56.3)">2</text>
<text x="209.2" y="56.3" transform="rotate(-90 209.2 56.3)">1</text>
<text x="221.9" y="56.3" transform="rotate(-90 221.9 56.3)">2</text>
<text x="224.4" y="56.3" transform="rotate(-90 224.4 56.3)">1</text>
<text x="252.4" y="56.3" transform="rotate(-90 252.4 56.3)">2</text>
<text x="254.9" y="56.3" transform="rotate(-90 254.9 56.3)">1</text>
<text x="100" y="63.9" transform="rotate(-90 100 63.9)">1</text>
<text x="102.5" y="63.9" transform="rotate(-90 102.5 63.9)">2</text>
<text x="105.1" y="63.9" transform="rotate(-90 105.1 63.9)">3</text>
<text x="72" y="67.7" transform="rotate(-90 72 67.7)">1</text>
<text x="74.6" y="67.7" transform="rotate(-90 74.6 67.7)">2</text>
<text x="72" y="74.6" transform="rotate(-90 72 74.6)">3</text>
<text x="74.6" y="74.6" transform="rotate(-90 74.6 74.6)">4</text>
<text x="180.1" y="75.3">4</text>
<text x="180.1" y="72.7">1</text>
<text x="183.9" y="76.4">RXD</text>
<text x="183.9" y="73.9">TXD</text>
<text x="193.9" y="76.4">CANL</text>
<text x="202.3" y="75.3">6</text>
<text x="180.1" y="82.9">8</text>
<text x="180.1" y="80.4">5</text>
<text x="183.9" y="81.5">VREF</text>
<text x="193.5" y="81.5">CANH</text>
<text x="202.3" y="80.4">7</text>
<text x="209.2" y="83.5" transform="rotate(-90 209.2 83.5)">2</text>
<text x="211.7" y="83.5" transform="rotate(-90 211.7 83.5)">4</text>
<text x="214.3" y="83.5" transform="rotate(-90 214.3 83.5)">6</text>
<text x="183.9" y="84">RS</text>
<text x="209.2" y="94.4" transform="rotate(-90 209.2 94.4)">1</text>
<text x="211.7" y="94.4" transform="rotate(-90 211.7 94.4)">3</text>
<text x="214.3" y="94.4" transform="rotate(-90 214.3 94.4)">5</text>
<text x="102.7" y="131.1">18</text>
<text x="102.7" y="128.6">19</text>
<text x="103.9" y="126.1">9</text>
<text x="107.8" y="127.2">GPIO1</text>
<text x="107.8" y="129.7">GPIO2/AN3/(SPI_ATTN)</text>
<text x="126.5" y="127.2">VDD</text>
<text x="133.7" y="126.1">1</text>
<text x="102.7" y="133.7">13</text>
<text x="103.9" y="136.2">6</text>
<text x="107.8" y="137.3">GPIO5</text>
<text x="107.8" y="134.8">GPIO4/AN6</text>
<text x="107.8" y="132.3">GPIO3/AN4/(SPI_CLK)</text>
<text x="213.1" y="136.2">3</text>
<text x="248.6" y="133.7">5</text>
<text x="248.6" y="136.2">6</text>
<text x="260.7" y="136.2">3</text>
<text x="260.7" y="133.7">4</text>
<text x="102.7" y="138.8">15</text>
<text x="103.9" y="143.8">4</text>
<text x="103.9" y="141.3">7</text>
<text x="107.8" y="142.4">GPIO7</text>
<text x="107.8" y="139.9">GPIO6_AN7</text>
<text x="126.3" y="139.9">GND</text>
<text x="133.7" y="138.8">10</text>
<text x="213.1" y="141.3">1</text>
<text x="220.1" y="138.8">2</text>
<text x="248.6" y="138.8">7</text>
<text x="248.6" y="141.3">8</text>
<text x="260.7" y="141.3">1</text>
<text x="260.7" y="138.8">2</text>
<text x="102.8" y="148.9">11</text>
<text x="103.9" y="146.4">8</text>
<text x="107.8" y="145">GPIO8/(SPI_MISO)</text>
<text x="107.8" y="147.5">GPIO9</text>
<text x="153.3" y="145.2" transform="rotate(-90 153.3 145.2)">1</text>
<text x="155.9" y="145.2" transform="rotate(-90 155.9 145.2)">2</text>
<text x="102.7" y="154">20</text>
<text x="107.8" y="150">GPIO14/(SPI_MOSI)</text>
<text x="107.8" y="155.1">AN2</text>
<text x="123.9" y="152.6">RESET</text>
<text x="133.7" y="151.5">5</text>
<text x="41.6" y="159.1" transform="rotate(-90 41.6 159.1)">1</text>
<text x="44.1" y="159.1" transform="rotate(-90 44.1 159.1)">2</text>
<text x="102.7" y="156.5">17</text>
<text x="107.8" y="157.7">AN5/(SPI_SSEL)</text>
<text x="41.6" y="166.1" transform="rotate(-90 41.6 166.1)">3</text>
<text x="44.1" y="166.1" transform="rotate(-90 44.1 166.1)">4</text>
<text x="103.9" y="164.2">3</text>
<text x="103.9" y="166.7">2</text>
<text x="107.8" y="165.3">UART_RX</text>
<text x="107.8" y="167.8">UART_TX</text>
<text x="102.7" y="169.2">12</text>
<text x="102.7" y="171.8">16</text>
<text x="107.8" y="170.4">UART_RTS</text>
<text x="107.8" y="172.9">UART_CTS</text>
<text x="92.4" y="180" transform="rotate(-90 92.4 180)">4</text>
<text x="94.9" y="180" transform="rotate(-90 94.9 180)">3</text>
<text x="97.4" y="180" transform="rotate(-90 97.4 180)">2</text>
<text x="100" y="180" transform="rotate(-90 100 180)">1</text>
<text x="145.7" y="174.3" transform="rotate(-90 145.7 174.3)">1</text>
<text x="148.2" y="174.3" transform="rotate(-90 148.2 174.3)">2</text>
<text x="145.7" y="181.3" transform="rotate(-90 145.7 181.3)">3</text>
<text x="148.2" y="181.3" transform="rotate(-90 148.2 181.3)">4</text>
</g>
<g font-size="2" fill="#800000">
<text x="64.8" y="52.8">BOOT0 für Bootloader setzen(Mikrocontroller)</text>
<text x="260.1" y="137.1" transform="rotate(-90 260.1 137.1)">3</text>
<text x="260.1" y="134.6" transform="rotate(-90 260.1 134.6)">4</text>
<text x="151.1" y="139.1">WLAN-Reset</text>
<text x="251.7" y="143.8" transform="rotate(-90 251.7 143.8)">ON</text>
<text x="260.1" y="141.9" transform="rotate(-90 260.1 141.9)">1</text>
<text x="260.1" y="139.6" transform="rotate(-90 260.1 139.6)">2</text>
<text x="34.3" y="146.7">Soft AP mode und factory reset(WLAN)</text>
</g>
<g font-size="2" fill="#808080">
<text x="199" y="48.9" transform="rotate(-90 199 48.9)">C10.1</text>
<text x="201.5" y="49.2" transform="rotate(-90 201.5 49.2)">100nF</text>
<text x="246.4" y="63.6">CANH</text>
<text x="256.5" y="63.6">CANL</text>
<text x="20.3" y="68.7">RTS/2.2B</text>
<text x="152.2" y="76.3">RXCAN/1.2B</text>
<text x="152.4" y="73.7">TXCAN/1.2B</text>
<text x="213.3" y="73.1" transform="rotate(-90 213.3 73.1)">R10.2</text>
<text x="215.9" y="73.1" transform="rotate(-90 215.9 73.1)">120R</text>
<text x="106.7" y="78.8">BOOT0_SET</text>
<text x="104.1" y="94">BOOT0/1.2C</text>
<text x="83.2" y="129.6">WLAN_INT/1.2C</text>
<text x="83.9" y="132.1">SPI1_SCK/2.2A</text>
<text x="266.7" y="137.2">DIP2/1.3C</text>
<text x="266.7" y="134.7">DIP1/1.3C</text>
<text x="226" y="139.8">SCHALTER/1.3B</text>
<text x="266.7" y="139.8">DIP3/1.3C</text>
<text x="266.7" y="142.3">DIP4/1.2B</text>
<text x="83" y="149.9">SPI1_MOSI/2.2A</text>
<text x="83" y="144.8">SPI1_MISO/2.2A</text>
<text x="86.9" y="147.4">MODE_SEL</text>
<text x="157.5" y="152.5">WLAN_RST_MC/1.2B</text>
<text x="179.7" y="154.1" transform="rotate(-90 179.7 154.1)">LED0/1.3B</text>
<text x="194.9" y="154.1" transform="rotate(-90 194.9 154.1)">LED1/1.3B</text>
<text x="83" y="157.5">SPI1_SSEL/2.2A</text>
<text x="154.9" y="157.5">WLAN_RST_SW</text>
<text x="82.6" y="167.7">MC_RX2/1.2B</text>
<text x="85.4" y="165.2">MC_TX2/1.2B</text>
<text x="50.8" y="170.2">MODE_SEL</text>
<text x="76.5" y="172.8">MC_RTS2/1.2B</text>
<text x="79" y="170.2">MC_CTS2/1.2B</text>
</g>
<g font-size="1.6" fill="#808080">
<text x="147.2" y="30.4">SPI1_SSEL/2.2A</text>
<text x="147.2" y="33">SPI1_MOSI/2.2A</text>
<text x="147.2" y="38.1">SPI1_SCK/2.2A</text>
<text x="147.2" y="43.1">SPI1_MISO/2.2A</text>
<text x="186.2" y="42.6" transform="rotate(-90 186.2 42.6)">VCC</text>
<text x="147.2" y="53.3">SD_CD/1.2C</text>
<text x="186.2" y="50.2" transform="rotate(-90 186.2 50.2)">GND</text>
</g>
</svg>
